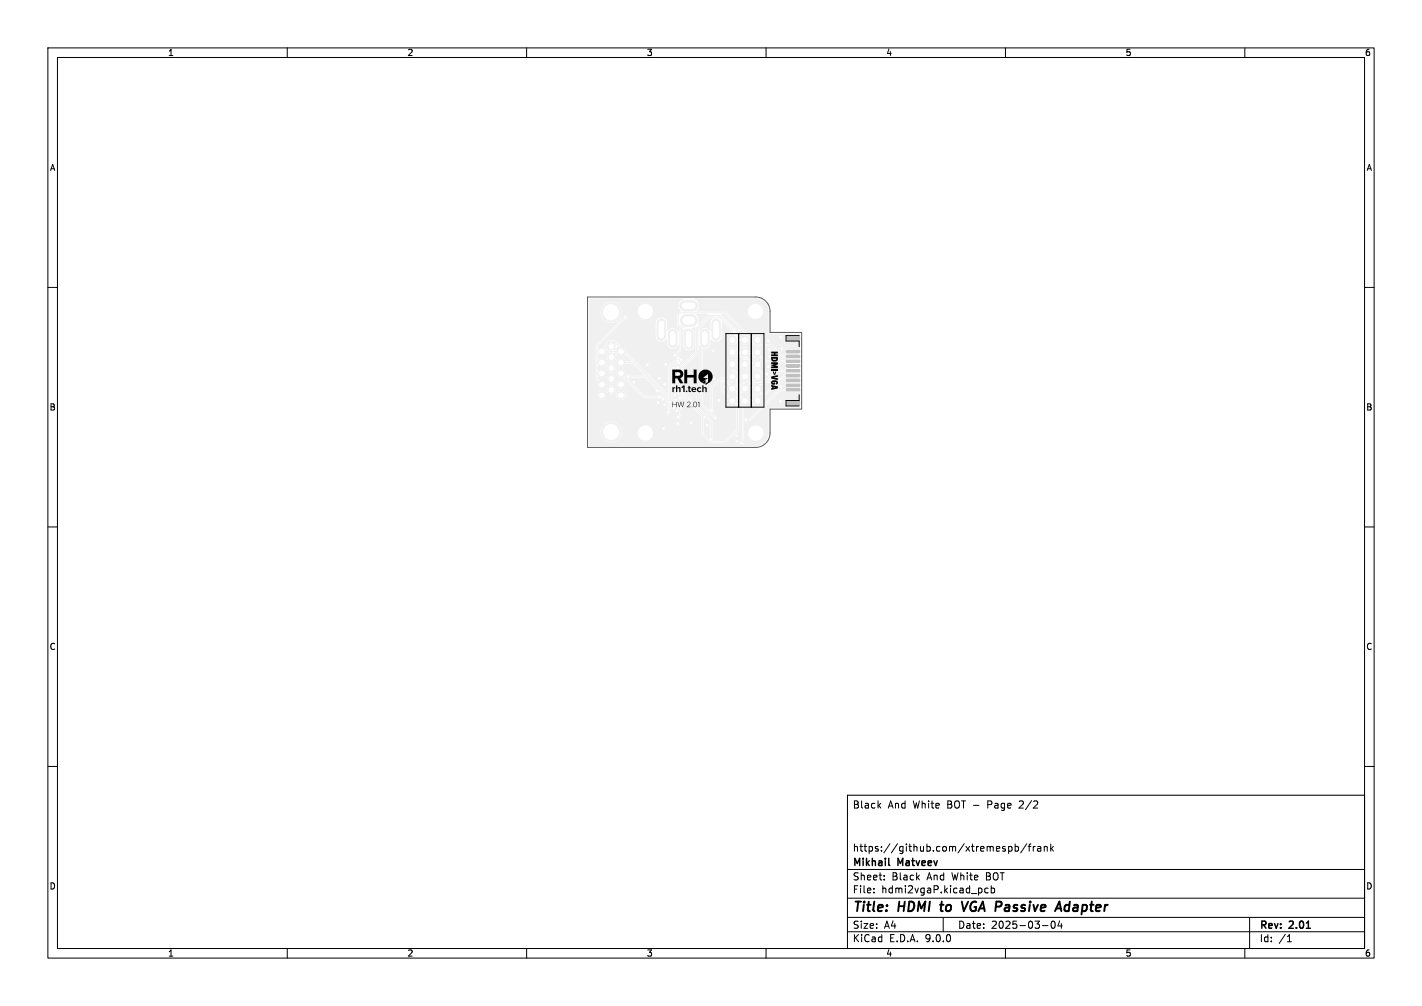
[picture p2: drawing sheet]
<svg xmlns="http://www.w3.org/2000/svg" width="297mm" height="210mm" viewBox="0 0 297 210" stroke-linecap="round" stroke-linejoin="round" font-family="sans-serif">
<g fill="#f0f0f0" stroke="#f0f0f0" stroke-width=".21">
<path d="M164.2 73.2h2.8v.5h-2.8z"/>
<path d="M164.2 74.2h2.8v.5h-2.8z"/>
<path d="M164.2 75.2h2.8v.5h-2.8z"/>
<path d="M164.2 76.2h2.8v.5h-2.8z"/>
<path d="M164.2 77.2h2.8v.5h-2.8z"/>
<path d="M164.2 78.2h2.8v.5h-2.8z"/>
<path d="M164.2 79.2h2.8v.5h-2.8z"/>
<path d="M164.2 80.2h2.8v.5h-2.8z"/>
<path d="M164.2 81.2h2.8v.5h-2.8z"/>
<path d="M164.4 70.3h2.6v.6h-2.6z"/>
<path d="M164.4 83.9h2.6v.6h-2.6z"/>
<path d="M128.9 72.6h1.6v1.6h-1.6z"/>
<circle cx="158.2" cy="83.7" r=".85"/>
<circle cx="158.2" cy="81.1" r=".85"/>
<circle cx="158.2" cy="78.6" r=".85"/>
<circle cx="158.2" cy="76" r=".85"/>
<circle cx="158.2" cy="73.5" r=".85"/>
<circle cx="158.2" cy="71" r=".85"/>
<circle cx="153" cy="83.7" r=".85"/>
<circle cx="153" cy="81.1" r=".85"/>
<circle cx="153" cy="78.6" r=".85"/>
<circle cx="153" cy="76" r=".85"/>
<circle cx="153" cy="73.5" r=".85"/>
<circle cx="153" cy="71" r=".85"/>
<circle cx="155.6" cy="83.7" r=".85"/>
<circle cx="155.6" cy="81.1" r=".85"/>
<circle cx="155.6" cy="78.6" r=".85"/>
<circle cx="155.6" cy="76" r=".85"/>
<circle cx="155.6" cy="73.5" r=".85"/>
<circle cx="155.6" cy="71" r=".85"/>
<circle cx="127.6" cy="90.2" r="2"/>
<circle cx="127.6" cy="65.2" r="2"/>
<circle cx="129.7" cy="75.7" r=".8"/>
<circle cx="129.7" cy="78" r=".8"/>
<circle cx="129.7" cy="80.3" r=".8"/>
<circle cx="129.7" cy="82.5" r=".8"/>
<circle cx="127.7" cy="72.2" r=".8"/>
<circle cx="127.7" cy="74.5" r=".8"/>
<circle cx="127.7" cy="76.8" r=".8"/>
<circle cx="127.7" cy="79.1" r=".8"/>
<circle cx="127.7" cy="81.4" r=".8"/>
<circle cx="125.7" cy="73.4" r=".8"/>
<circle cx="125.7" cy="75.7" r=".8"/>
<circle cx="125.7" cy="78" r=".8"/>
<circle cx="125.7" cy="80.3" r=".8"/>
<circle cx="125.7" cy="82.5" r=".8"/>
<circle cx="141.4" cy="85.8" r=".3"/>
<circle cx="138.8" cy="84.5" r=".3"/>
<circle cx="163.3" cy="72.9" r=".3"/>
<circle cx="147.7" cy="88.8" r=".3"/>
<circle cx="149.4" cy="87.2" r=".3"/>
<circle cx="148.6" cy="91.8" r=".3"/>
<circle cx="163" cy="83.8" r=".3"/>
<circle cx="163.1" cy="80.7" r=".3"/>
<circle cx="153.9" cy="92.1" r=".3"/>
<circle cx="163" cy="70.4" r=".3"/>
<circle cx="141.2" cy="83.5" r=".3"/>
<circle cx="156.8" cy="80.1" r=".3"/>
<circle cx="140.9" cy="82.4" r=".3"/>
<circle cx="160.5" cy="76.6" r=".3"/>
<circle cx="137.7" cy="79" r=".3"/>
<circle cx="160.6" cy="79.7" r=".3"/>
<circle cx="138.8" cy="80.3" r=".3"/>
<circle cx="154.4" cy="68.9" r=".3"/>
<circle cx="135.2" cy="76.2" r=".3"/>
<circle cx="149" cy="73.2" r=".3"/>
<circle cx="142.3" cy="75.2" r=".3"/>
<circle cx="140.7" cy="76.9" r=".3"/>
<circle cx="150.1" cy="83.6" r=".3"/>
<circle cx="138.6" cy="89.4" r=".3"/>
<circle cx="132.4" cy="79.8" r=".3"/>
<circle cx="137.5" cy="84.1" r=".3"/>
<circle cx="149.2" cy="79.1" r=".3"/>
<circle cx="160.2" cy="78.1" r=".3"/>
<circle cx="142.8" cy="68.6" r=".3"/>
<circle cx="153.8" cy="91" r=".3"/>
<circle cx="144.4" cy="88.2" r=".3"/>
<circle cx="156.9" cy="82.4" r=".3"/>
<circle cx="151.6" cy="80.8" r=".3"/>
<circle cx="142.3" cy="85.1" r=".3"/>
<circle cx="141.6" cy="78.2" r=".3"/>
<circle cx="160.5" cy="71.1" r=".3"/>
<circle cx="160.7" cy="74.6" r=".3"/>
<circle cx="139" cy="76.1" r=".3"/>
<circle cx="141.6" cy="88.4" r=".3"/>
<circle cx="160.7" cy="72.9" r=".3"/>
<circle cx="155.8" cy="87.7" r=".3"/>
<circle cx="130.6" cy="66.2" r=".3"/>
<circle cx="137.7" cy="82.8" r=".3"/>
<circle cx="138.4" cy="83.3" r=".3"/>
<circle cx="139.5" cy="86.1" r=".3"/>
<circle cx="141.4" cy="79.7" r=".3"/>
<circle cx="148.6" cy="85.7" r=".3"/>
<circle cx="141.6" cy="82" r=".3"/>
<circle cx="147.2" cy="87" r=".3"/>
<circle cx="142" cy="83" r=".3"/>
<circle cx="139.8" cy="84" r=".3"/>
<circle cx="141.7" cy="74.8" r=".3"/>
<circle cx="150.9" cy="79.5" r=".3"/>
<circle cx="141.7" cy="87" r=".3"/>
<circle cx="131.2" cy="78.7" r=".3"/>
<circle cx="137.3" cy="81.5" r=".3"/>
<circle cx="141.8" cy="75.7" r=".3"/>
<circle cx="140.7" cy="85.1" r=".3"/>
<circle cx="141" cy="74.1" r=".3"/>
<circle cx="141.5" cy="76.8" r=".3"/>
<circle cx="154.8" cy="92.4" r=".3"/>
</g>
<path d="M138.1 67.5v2.7M140.5 69.6v2M143.9 69.6v2.4M147.2 69.6v2M149.6 67.5v2.7" fill="none" stroke="#f0f0f0" stroke-width="2"/>
<path d="M143.4 66.9h1" fill="none" stroke="#f0f0f0" stroke-width="2.7"/>
<path d="M143.1 63.8h1.5" fill="none" stroke="#f0f0f0" stroke-width="2.4"/>
<g fill="none" stroke="#f0f0f0" stroke-width=".21">
<path d="M129.7 73.4h-2.3l-.7-.7v-.9l.6-.6h.9l11.3 11.3v1l-.2 .3v.4l.4 .3v1.1l-.2 .5M129.7 75.7h2.5l7 7v.6h-.8M129.7 78l4.9 4.8h3.1M130.6 66.2l-6 6v7l1.1 1.1M131.2 78.7h3.6l2.5 2.5v.3M141.4 79.8l.3 .3v1h.4l.3 .3v.3l4.7 4.8h.3l.4 .3v.4l.8 .8v3.8M141.5 76.8h.5l3.5-3.4 .1-5 2.5-2.6h2.4l3.7 3.7v4.2l1.1 1.1h.6l1.3 1.2v.6l1 .9v1.1M141.7 74.8l-1.9 1.8v7.4M141.8 75.7h-.7l-1 1.1v6.7l.2 .3v.4l-.3 .3 .7 .6M141.9 77.4h.1M146.6 70.6v13.8l2.8 2.8M150.9 79.5v2.1l2.1 2.1"/>
<path d="M153 71v-2.1l-2.7-2.7h-2.1l-2.4 2.5v4.8l-4.2 4.1h-.2l-1 1v4.8l.2 .2v.6l1.5 1.4v1l-.4 .4M153 76.1v1l1.1 1v11.6l-2.6 2.6h-3.1l-1.7-1.7v-3.7l-3.8-3.9h-.9M155.6 71h1.1l1 1h3.3l2.4 2.4h2.2M155.6 73.5h1.1l1 1.1h1.3l.8 .8h5.8M158.2 76.1v1l1.1 1v.9l-.6 .7h-.9l-.4-.4h-1l-.4 .4h-.6l-.9 .9v3.5l.7 .7v7.3l-.4 .3M158.2 71h-1l-5.7-5.7h-9.4l-.4 .5v2.3l.3 .3v4.7l-1 1M160.7 72.9v1.7M163 70.4l-.7 .7h-1.8M165.6 76.4h-4.4l-.1 .2h-.6v.5l-.3 .3v.7M165.6 78.4h-1.8l-3.8 3.8h-1.8l-1.4 1.5h-1.2M165.6 77.4h-3.5l-2.6 2.7h-1.8l-1 1h-1.1M141.6 82h.7l4.9 5"/>
<path d="M153 81.1v-1h-.8l-1.1-1.1h-.5l-2 1.9v4.8M165.6 81.4h-2.7l-6.3 6.3h-.8"/>
</g>
<g fill="#f0f0f0">
<path d="M123.1 62.3h19.6v.2a1.45 1.45 0 0 0-1 1.2h.7v.2h-.7l.5 1h-5.8a1.6 1.6 0 0 0-1.7-1.5 1.6 1.6 0 0 0-1.5 1.7h-3.4l-.2-.9-.3-.5-.5 .4-.1-.1 .4-.4a2.2 2.2 0 0 0-3 0l.5 .4-.2 .1-.4-.4a2.2 2.2 0 0 0 0 3l.4-.4 .2 .1-.4 .5a2.2 2.2 0 0 0 2.9-.1l-.4-.4 .1-.1 .5 .4 .4-.8 .1-.8h3.4a1.61 1.61 0 0 0 1.7 1.5 1.61 1.61 0 0 0 1.5-1.7h5.8v.2l-.8 .6v2.4l.4 .4-.1 .8a1.28 1.28 0 0 0-1.1-.8 1.28 1.28 0 0 0-1.2 .5l-.1-.1h-.6v-.2h.6v-1.5a1.2 1.2 0 0 0-1.1-.9v.7h-.2v-.7h-.1a1.2 1.2 0 0 0-1 1.1v1.3h.6v.2h-.6l.1 1.5a1.2 1.2 0 0 0 1 1v-.7h.2v.7l.6-.2 .5-.5 .1 1a1.22 1.22 0 0 0 1 1.1 1.22 1.22 0 0 0 1.3-.9l.1 1.1-.6 .6a.5 .5 0 0 0-.7 .6 .5 .5 0 0 0 .7 .4v.3l-1.6 1.7v5.4l-.2 .1-8.7-8.7-.1-.9-.9-.1-1.4-1.4h-1.1l-.7 .7-.1 .9h-.1a1.48 1.48 0 0 0-1.4 .1v-.5l5.6-5.5a.46 .46 0 0 0 .5-.5 .46 .46 0 0 0-.6-.4l-.3 .6-5.7 5.7v7.1l.5 .5a.97 .97 0 0 0 .4 1.5 .97 .97 0 0 0 1.3-.7 .97 .97 0 0 0-1-1.2l-.4 .1-.3-.3 .1-.5a.98 .98 0 0 0 1.4 0 .98 .98 0 0 0-.1-1.4 .98 .98 0 0 0-1.4 .1v-.9l.1-.1a.98 .98 0 0 0 1.4 0 .98 .98 0 0 0-.1-1.4 .98 .98 0 0 0-1.4 .1v-.9l.1-.1a1.02 1.02 0 0 0 1.2 .2 1.02 1.02 0 0 0 .5-1.1l.5 .4-.1 .3 .3 .3-.1 .2-.4-.4-.2 .5 .2 .8 .4-.4 .1 .1-.3 .4 .1 .1 .6 .1 .5-.2-.3-.4 .1-.1 .4 .4 .3-.9h1.7l.2-.2 1.3 1.2-.1 .1h-1.3a.97 .97 0 0 0-1.4-.5 .97 .97 0 0 0-.1 1.6 .97 .97 0 0 0 1.5-.6h1.5l.8 .8h-4.2l-.2-.5-.4 .3-.1-.1 .3-.4-.7-.2-.5 .2 .3 .4-.1 .1-.4-.3-.2 .5v.4l.2 .4 .4-.4 .1 .1-.3 .4 .7 .2 .5-.2-.3-.4 .1-.1 .4 .4 .2-.8h4.2l1.6 1.6-.1 .1h-2.8a.53 .53 0 0 0-.5-.2 .53 .53 0 0 0-.4 .4l-.1-.1a.97 .97 0 0 0-.4-1.5 .97 .97 0 0 0-1.4 .7 .97 .97 0 0 0 1 1.2l.4-.1 .2 .2h-1.7a.96 .96 0 0 0-1.5-.7 .96 .96 0 0 0 0 1.6 .96 .96 0 0 0 1.5-.7v-.2h1.7l1.2 1.2h-1a.96 .96 0 0 0-1.4-.8 .96 .96 0 0 0 0 1.7 .96 .96 0 0 0 1.4-.8v-.1h1l1.1 1.1h-4l-.2-.5-.4 .3-.1-.1 .3-.4-.7-.2-.5 .2 .3 .4-.1 .1-.4-.3-.2 .3v.4l.2 .5 .4-.3 .1 .1-.3 .4a1 1 0 0 0 1.2 0l-.3-.4 .1-.1 .4 .3 .2-.7h4l1.1 1.1h-3.1l-.2-.5-.4 .4-.1-.2 .3-.3-.7-.3-.6 .3 .4 .3-.1 .2-.4-.4-.2 .6h-2a.96 .96 0 0 0-1.5-.8 .96 .96 0 0 0 0 1.7 .96 .96 0 0 0 1.5-.8v-.1h2l.2 .7 .4-.4 .1 .2-.4 .3 .6 .2 .7-.2-.3-.3 .1-.2 .4 .4 .2-.8h3.1l.7 .7h2.8l.3 .2a.43 .43 0 0 1 .6 .3l.3 .1 .6-.2-.1 .7 .5 .5-.1 .9a.48 .48 0 0 0-.3 .7 .48 .48 0 0 0 .8 .1 .48 .48 0 0 0 0-.7v-.8l.3 .1a.51 .51 0 0 0 .5 .6 .51 .51 0 0 0 .5-.5l.7 .6-.1 .9a.46 .46 0 0 0-.6 .5 .46 .46 0 0 0 .7 .3l.4-.7v-1.1l-1.4-1.5-.1-.5-.2-.3v-4.6l.8-.8 .4-.1 4.1-4.2 .2-1.5 .3 .3v12.1l2.5 2.6a.46 .46 0 0 0 .3 .5 .46 .46 0 0 0 .5-.2 .46 .46 0 0 0-.2-.6l-.3-.1-.5-.5a.55 .55 0 0 0 .4-.4 .55 .55 0 0 0-.2-.6v-4.2l1.4-1.5 .3 .5 .1 1.7 1.3 1.4a1.09 1.09 0 0 0 .2 1.1 1.09 1.09 0 0 0 1 .4l.6-.2v5.3l-2.4 2.3h-2.4l-.2-.7v-3.4l-.8-.8-.1-.5-.3-.3-.4-.1-4.5-4.5-.1-.4-.4-.4h-.3l-.1-1a.46 .46 0 0 0-.5-.6 .46 .46 0 0 0-.4 .6l.5 .3 .1 1 .7 .3-.1 .3h-.1a.45 .45 0 0 0-.6-.2 .45 .45 0 0 0-.2 .6 .45 .45 0 0 0 .5 .3l.5-.2 .4 .4-.2 .1a.45 .45 0 0 0-.6-.2 .45 .45 0 0 0-.2 .6 .45 .45 0 0 0 .7 .2l.5-.1 3.7 3.7v3.3h-10.1v-.3a1.6 1.6 0 0 0-1.6-1.2 1.6 1.6 0 0 0-1.6 1.3h-3.4l-.2-.9-.3-.5-.5 .4-.1-.1 .4-.4a2.2 2.2 0 0 0-3 0l.5 .4-.2 .1-.4-.4a2.2 2.2 0 0 0 0 3l.4-.4 .2 .1-.4 .5a2.2 2.2 0 0 0 2.9-.1l-.4-.4 .1-.1 .5 .4 .4-.8 .1-.8h3.4a1.6 1.6 0 0 0 1.5 1.9 1.6 1.6 0 0 0 1.7-1.7h10.1v.4l1.7 1.8h3.4l2.7-2.7v-5.4l.1-.1 .6 .6v7a.48 .48 0 0 0-.6 .6 .48 .48 0 0 0 .7 .3l.3-.6v-4.2l.5 .1 .8-.2 6.2-6.3 4.2 .2v1.9h-2.7l-.1 .2 .1 .7h2.7v.5h-6.3l-.2 .1-.1 5.1h-1a1.61 1.61 0 0 0-2.5-1.3 1.61 1.61 0 0 0 0 2.8 1.61 1.61 0 0 0 2.5-1.3v-.2h1l-.2 1.2a2.69 2.69 0 0 1-2.5 1.6h-34.8z"/>
<path d="M146.9 87.4l.7-.1 .8 .8v3.2l-.3 .3-1.2-1.1z"/>
<path d="M155.4 84.7a1.25 1.25 0 0 0 1.2-.8l.5-.2a1.04 1.04 0 0 0 1.1 1 1.04 1.04 0 0 0 1-1.1 1.04 1.04 0 0 0-1-1l.1-.2h1.9l3.7-3.8 .3 .2h2.9l-.1 .2h-2.9l.1 .8 2.9 .1-2.9 .1v.8h2.8l.1 .2h-2.9l-.2 .2h-1.3l-6.2 6.2-.2 .1a.68 .68 0 0 0-.9-.3z"/>
<path d="M150.8 67.2l.1-.1 1.8 1.8v1a1.09 1.09 0 0 0-.7 .9 1.09 1.09 0 0 0 .5 1.1 1.64 1.64 0 0 0 1.5-.4l-.1 1.5a1.04 1.04 0 0 0-1.6-.2 1.04 1.04 0 0 0 .1 1.6 1.04 1.04 0 0 0 1.6-.6l1.2 1.3a1.04 1.04 0 0 0-.6 1.2 1.04 1.04 0 0 0 1.2 .7 1.04 1.04 0 0 0 .8-1.1l.3 .2 .1 .6 .8 .8a1.46 1.46 0 0 0-.5 1.5h-.7a1.04 1.04 0 0 0-.6-1.3 1.04 1.04 0 0 0-1.4 .5 1.04 1.04 0 0 0 .6 1.4l-.8 .7h-.1v-2.3l-.9-.9a1.18 1.18 0 0 0 0-1.9 1.01 1.01 0 0 0-1.4 .5 1.01 1.01 0 0 0 .7 1.3l.4 .5a1.04 1.04 0 0 0-1.1 1.4 1.04 1.04 0 0 0 1.8 .4v1l-.1 .1-.5-.3-.1-.2-.8-.1-1.1-1-.7-.1-2 2-.1 4.5-.3 .4-1.3-1.3v-11.5a1.5 1.5 0 0 0 1.6-1.1v-1l.5 .5 .6 .2v-.7h.2v.7a1.2 1.2 0 0 0 1.1-1.1v-1.4h-.6v-.2h.6z"/>
<path d="M154.8 81.9l.1-.1a1.14 1.14 0 0 0 1.7-.4l.6-.3a1.31 1.31 0 0 0 .7 1.1l-1.3 1.2a1.19 1.19 0 0 0-1.8-.5z"/>
<path d="M131.3 79.1l.3-.2h3l2.3 2.2a.53 .53 0 0 0 .2 .8 .53 .53 0 0 0 .7-.3l1.1 1.1 .1 .2-.5-.1a.34 .34 0 0 1-.5-.3l-.3-.1-.4 .2h-2.6z"/>
<path d="M151.3 79.6l.9 .7a1.06 1.06 0 0 0 0 1.5 1.06 1.06 0 0 0 1.6 0v1.1l-.1 .1a1.05 1.05 0 0 0-1.2-.2l-1.4-1.3v-1.5z"/>
<path d="M159 80.3l.6-.1 2.7-2.6 4.8 .3-2.9 .1-.5 .2-3.7 3.8h-1a1.57 1.57 0 0 0 0-1.7z"/>
<path d="M155.5 80l.7-.1 .4-.4h.7l.3 .4-1 .9a1.43 1.43 0 0 0-1.2-.8z"/>
<path d="M156.5 73.9l.2-.1 1 1h1.3l.8 .8h4.2l.2 .3-.2 .4 1.6 .1-1.6 .1 .2 .5-.2 .2h-2l-2.7 2.6-.3-.1 .6-.7v-.9l-.9-1a1.18 1.18 0 0 0 0-1.9 1.17 1.17 0 0 0-1.5 .5l-1.2-1.2z"/>
<path d="M141.9 67.8l.1-.1a1.71 1.71 0 0 0 1.2 .8l-.5 1v2.6a1.15 1.15 0 0 0 1.2 1.1 1.15 1.15 0 0 0 1.1-1.1v-2.8l-.6-.8 .8-.3v5.1l-3.3 3.3a.49 .49 0 0 0-.9 0 .49 .49 0 0 0 .4 .7l-.9 .9h-.2v-1.3l.9-.9h.2a.48 .48 0 0 0 .8 0 .48 .48 0 0 0-.3-.8 .61 .61 0 0 0 .1-.6 .61 .61 0 0 0-.6-.4l.1-.2 .7-.8v-4.8z"/>
<path d="M154.5 71.2a1.1 1.1 0 0 0 1 .8 1.1 1.1 0 0 0 1.1-.7l1.1 1h3.2l2.4 2.3h.7l.2 .2 2.9 .1-2.9 .1-.2 .2h-4l-1.1-.9a1.05 1.05 0 0 0-.3-1.7 1.05 1.05 0 0 0-1.4 1l-.6-.4a1.09 1.09 0 0 0-1.1-.7 1.09 1.09 0 0 0-1 .8z"/>
<path d="M128.4 73.6l.3 .1v.3l-.2-.1-.4 .4-.1-.2z"/>
<path d="M145 62.3h12.8a2.69 2.69 0 0 1 2.7 2.6h-1.1a1.61 1.61 0 0 0-2.4-1.3 1.61 1.61 0 0 0 0 2.8 1.61 1.61 0 0 0 2.4-1.3v-.2h1.1v4.5l.1 .2 6.5 .1-.1 .5h-2.6l-.1 .7 .1 .2h2.7v1.8l-2.9 .1-.2 .3h1.5v-.3h.2v.3l-.2 .2h-1.5l.2 .5-.2 .2h-.5l-2.4-2.3-2.2-.1a1.06 1.06 0 0 0-.1-1.7 1.06 1.06 0 0 0-1.6 .6l-5.6-5.6h-6.1l.5-1.2h-.7v-.2h.7a1.82 1.82 0 0 0-1-1.3z"/>
<path d="M128.1 72.5l.4 .4 .2-.1v.3h-.4l-.3-.4z"/>
<path d="M150.7 65.5l.7 .1 4.3 4.2a1.7 1.7 0 0 0-1.2 1l-.1-1.4-3.7-3.7z"/>
<path d="M146 68.7l2.3-2.3h.4l.1 .1-.4 .9v1.3h.6v.2h-.6l-.1 .1a1.31 1.31 0 0 0-2.3 .2z"/>
<path d="M145.3 65.5h2.5l.1 .1-2.1 2.1 .1-.7h-.7v-.2h.7z"/>
<path d="M143.8 65.5l.1 .1 .1 .5h-.2z"/>
<path d="M143.8 64.5h.2l-.1 .6z"/>
</g>
<g fill="#fff" stroke="#fff" stroke-width=".21">
<circle cx="141.4" cy="85.8" r=".17"/>
<circle cx="138.8" cy="84.5" r=".18"/>
<circle cx="163.3" cy="72.8" r=".17"/>
<circle cx="147.7" cy="88.8" r=".18"/>
<circle cx="149.4" cy="87.2" r=".17"/>
<circle cx="148.6" cy="91.7" r=".18"/>
<circle cx="163" cy="83.8" r=".18"/>
<circle cx="163.1" cy="80.7" r=".17"/>
<circle cx="153.9" cy="92.1" r=".17"/>
<circle cx="163" cy="70.4" r=".18"/>
<circle cx="141.2" cy="83.5" r=".17"/>
<circle cx="156.8" cy="80.1" r=".18"/>
<circle cx="140.9" cy="82.4" r=".18"/>
<circle cx="160.5" cy="76.6" r=".18"/>
<circle cx="137.7" cy="79" r=".17"/>
<circle cx="160.6" cy="79.7" r=".18"/>
<circle cx="138.8" cy="80.3" r=".17"/>
<circle cx="154.4" cy="68.9" r=".17"/>
<circle cx="135.2" cy="76.2" r=".18"/>
<circle cx="149" cy="73.2" r=".17"/>
<circle cx="142.3" cy="75.2" r=".18"/>
<circle cx="140.7" cy="76.9" r=".17"/>
<circle cx="150.1" cy="83.6" r=".17"/>
<circle cx="138.6" cy="89.4" r=".18"/>
<circle cx="132.4" cy="79.8" r=".17"/>
<circle cx="137.5" cy="84.1" r=".17"/>
<circle cx="149.2" cy="79" r=".18"/>
<circle cx="160.2" cy="78.1" r=".17"/>
<circle cx="142.8" cy="68.6" r=".18"/>
<circle cx="153.8" cy="91" r=".17"/>
<circle cx="144.4" cy="88.2" r=".18"/>
<circle cx="156.9" cy="82.4" r=".17"/>
<circle cx="151.6" cy="80.8" r=".17"/>
<circle cx="142.3" cy="85.1" r=".18"/>
<circle cx="141.6" cy="78.2" r=".18"/>
<circle cx="160.5" cy="71.1" r=".17"/>
<circle cx="160.7" cy="74.5" r=".17"/>
<circle cx="139" cy="76.1" r=".17"/>
<circle cx="141.6" cy="88.4" r=".17"/>
<circle cx="160.7" cy="72.9" r=".18"/>
<circle cx="155.8" cy="87.6" r=".17"/>
<circle cx="130.6" cy="66.2" r=".17"/>
<circle cx="137.7" cy="82.8" r=".17"/>
<circle cx="138.4" cy="83.3" r=".17"/>
<circle cx="139.5" cy="86.1" r=".17"/>
<circle cx="141.4" cy="79.7" r=".18"/>
<circle cx="148.6" cy="85.7" r=".18"/>
<circle cx="141.6" cy="82" r=".17"/>
<circle cx="147.2" cy="87" r=".17"/>
<circle cx="142" cy="83" r=".17"/>
<circle cx="139.8" cy="84" r=".17"/>
<circle cx="141.7" cy="74.8" r=".17"/>
<circle cx="150.9" cy="79.5" r=".18"/>
<circle cx="141.7" cy="87" r=".17"/>
<circle cx="131.2" cy="78.7" r=".17"/>
<circle cx="137.3" cy="81.5" r=".18"/>
<circle cx="141.8" cy="75.7" r=".17"/>
<circle cx="140.7" cy="85.1" r=".17"/>
<circle cx="141" cy="74.1" r=".17"/>
<circle cx="141.5" cy="76.8" r=".18"/>
<circle cx="154.8" cy="92.4" r=".17"/>
<circle cx="134.8" cy="90.4" r="1.35"/>
<circle cx="134.8" cy="65" r="1.35"/>
<circle cx="157.8" cy="65" r="1.35"/>
<circle cx="157.9" cy="90.4" r="1.35"/>
<circle cx="158.2" cy="83.7" r=".5"/>
<circle cx="158.2" cy="81.1" r=".5"/>
<circle cx="158.2" cy="78.6" r=".5"/>
<circle cx="158.2" cy="76.1" r=".5"/>
<circle cx="158.2" cy="73.5" r=".5"/>
<circle cx="158.2" cy="71" r=".5"/>
<circle cx="153" cy="83.7" r=".5"/>
<circle cx="153" cy="81.1" r=".5"/>
<circle cx="153" cy="78.6" r=".5"/>
<circle cx="153" cy="76.1" r=".5"/>
<circle cx="153" cy="73.5" r=".5"/>
<circle cx="153" cy="71" r=".5"/>
<circle cx="155.6" cy="83.7" r=".5"/>
<circle cx="155.6" cy="81.1" r=".5"/>
<circle cx="155.6" cy="78.6" r=".5"/>
<circle cx="155.6" cy="76.1" r=".5"/>
<circle cx="155.6" cy="73.5" r=".5"/>
<circle cx="155.6" cy="71" r=".5"/>
<circle cx="127.6" cy="90.2" r="1.6"/>
<circle cx="127.6" cy="65.2" r="1.6"/>
<circle cx="129.7" cy="73.4" r=".5"/>
<circle cx="129.7" cy="75.7" r=".5"/>
<circle cx="129.7" cy="78" r=".5"/>
<circle cx="129.7" cy="80.3" r=".5"/>
<circle cx="129.7" cy="82.5" r=".5"/>
<circle cx="127.7" cy="72.2" r=".5"/>
<circle cx="127.7" cy="74.5" r=".5"/>
<circle cx="127.7" cy="76.8" r=".5"/>
<circle cx="127.7" cy="79.1" r=".5"/>
<circle cx="127.7" cy="81.4" r=".5"/>
<circle cx="125.7" cy="73.4" r=".5"/>
<circle cx="125.7" cy="75.7" r=".5"/>
<circle cx="125.7" cy="78" r=".5"/>
<circle cx="125.7" cy="80.3" r=".5"/>
<circle cx="125.7" cy="82.5" r=".5"/>
</g>
<path d="M138.1 67.6v2.5M140.5 69.7v1.8M143.9 69.7v2.3M147.2 69.7v1.8M149.6 67.6v2.5" fill="none" stroke="#fff" stroke-width="1.2"/>
<path d="M143.4 66.9h1" fill="none" stroke="#fff" stroke-width="1.7"/>
<path d="M143.1 63.8h1.5" fill="none" stroke="#fff" stroke-width="1.4"/>
<g fill="#c4c4c4" stroke="#c4c4c4" stroke-width=".21">
<path d="M164.2 73.2h2.8v.5h-2.8z"/>
<path d="M164.2 74.2h2.8v.5h-2.8z"/>
<path d="M164.2 75.2h2.8v.5h-2.8z"/>
<path d="M164.2 76.2h2.8v.5h-2.8z"/>
<path d="M164.2 77.2h2.8v.5h-2.8z"/>
<path d="M164.2 78.2h2.8v.5h-2.8z"/>
<path d="M164.2 79.2h2.8v.5h-2.8z"/>
<path d="M164.2 80.2h2.8v.5h-2.8z"/>
<path d="M164.2 81.2h2.8v.5h-2.8z"/>
<path d="M164.4 70.3h2.6v.6h-2.6z"/>
<path d="M164.4 83.9h2.6v.6h-2.6z"/>
</g>
<g fill="#000">
<path d="M142.9 77.1h.6v1.2h1.4v-1.2h.6v2.9h-.6v-1.2h-1.4v1.2h-.6zM146.6 79.9l.8-.6v.8zM146.3 77.6l.6-.4h.8l.7 .3 .4 .6v.7l-.2 .6-1.2 1v-.3l.5-.4v-1.6l-1.1 .8h.6l-1 .7 1-.7v.4l-.8 .6-.5-.5-.2-.6 .1-.7zM147.4 78.9h.5l-.5 .4zM161.2 79.6a.72 .72 0 0 1 .8-.3 .72 .72 0 0 1 .4 .8l-.3 .2-.1-.3 .1-.2h-.6l-.1 .2 .5-.1v.4h-.7l-.2-.4zM161.1 73.4h1.4v.4h-.6v.2h.6v.4h-1.4v-.4h.5v-.2h-.5zM161.1 74.5h1.4v.5l-1.1-.1 .3 .2 .8-.1a.72 .72 0 0 1-.7 .5 .72 .72 0 0 1-.7-.5zM161.1 75.6h1.4v.5l-.6 .1 .6 .2v.5h-1.4v-.4h.6l-.6-.2v-.1l.6-.2h-.6zM161.1 77h1.4v.4h-1.4zM161.1 78.6l1.4-.3v.4l-1 .1 1 .2v.3l-1.4-.3zM161.4 77.6h.2l.2 .4 .1-.4h.3l-.3 .7h-.2zM140.4 77.1l1.6 .1 .5 .3 .2 .6h-.6l-.3-.4h-.8v.8l.8-.1 .3-.3h.6l-.1 .5-.5 .3 .6 1.1h-.7l-.5-1h-.5v1h-.6z"/>
<path d="M140.4 80.8h.3v.2l.3-.2v.3l-.3 .1v.6h-.3zM140.4 83.9l.1 .5h.7l.2-.5v1.1l-.2-.5h-.7l-.1 .5zM141.2 80.4h.3v.6l.3-.2 .3 .1v.9h-.2v-.7l-.2-.1-.2 .2v.6h-.3zM141.5 83.9h.1l.3 1 .3-1 .3 1 .3-1h.1l-.3 1.1-.4-1-.4 1zM142.7 80.4h.3v1.4h-.3v-1l-.2 .3-.2-.2zM143.8 80.6h.3v.2h.2v.3h-.2l.1 .7-.4-.1v-.6h-.2zM143.5 84a.4 .4 0 0 1 .7 0 .4 .4 0 0 1-.2 .6l-.4 .3 .6 .1h-.7l.5-.6a.29 .29 0 0 0 0-.4 .29 .29 0 0 0-.5 .1zM144.5 81a.51 .51 0 0 1 .6-.2 .51 .51 0 0 1 .3 .4h-.2a.25 .25 0 0 0-.3-.2 .25 .25 0 0 0-.2 .2h.7v.2h-.7l.1 .2h.4l.2 .1a.56 .56 0 0 1-.8 .1 .56 .56 0 0 1-.1-.8zM144.9 83.9a.37 .37 0 0 1 .5 .1 .37 .37 0 0 1 .1 .4 .35 .35 0 0 0-.4-.4 .35 .35 0 0 0-.2 .5 .33 .33 0 0 0 .3 .4 .33 .33 0 0 0 .3-.5 .41 .41 0 0 1-.4 .6 .41 .41 0 0 1-.3-.6zM146 83.9l.1 1.1-.1-1-.3 .1zM145.7 81l.5-.2 .3 .2-.2 .2a.28 .28 0 0 0-.4-.1 .28 .28 0 0 0 0 .4 .28 .28 0 0 0 .4 0l.2 .2a.54 .54 0 0 1-.8 0 .54 .54 0 0 1 0-.7zM146.7 80.4h.2v.6l.4-.2 .3 .1v.9h-.2l-.1-.7-.1-.1-.3 .2v.6h-.2z"/>
<path d="M161.1 80.4l1.4 .3v.2l-.9-.1v.1h.9v.2l-1.4 .3v-.4h.2v-.2l-.2-.1z"/>
<circle cx="143.4" cy="81.7" r=".17"/>
<circle cx="144.5" cy="84.9" r=".08"/>
</g>
<g fill="none" stroke="#000" stroke-width=".21">
<path d="M10 10h277v190h-277zM12 12h273v186h-273zM60 10v2M110 10v2M160 10v2M210 10v2M260 10v2M10 60h2M154.3 69.6v15.4M156.9 69.6v15.4M166.9 70.1h-2.7v1.1h2.7v1.2M285 60h2"/>
<path d="M159.5 85h-7.9v-15.4h8v15.4M166.9 82.4v1.2h-2.7v1.1h2.7M10 110h2M285 110h2M10 160h2M177 166h108v32h-108zM183.5 168.1l.5 .6M184 167.7l-.6 .6M210.7 176.8l.4-.1 .3 .3-.2 .6h-.5M212 176.8l.5-.1 .2 .3-.1 .6h-.6M212 176.2v1.5M214.5 176.1l-1.3 2"/>
<path d="M214.7 176.7h.6M215.3 176.2l-.3 .2v1.3M215.8 176.7v1M216.2 176.7l-.4 .3M216.7 176.8h.6l.1 .9M217.4 177.1h-.5l-.2 .2 .2 .4 .5-.1M218.1 176.8l.2-.1 .4 .1v.9M218.1 176.7v1M219.5 176.2v1.5M219.6 177.1l.4 .6M220 176.7l-.5 .6M285 160h2"/>
<path d="M60 198v2M110 198v2M160 198v2M177 194.5h108M177 191.5h108M177 187.5h108M177 181.5h108M182.5 186.3v.1M182.5 185.5v.1M184.7 183.6v.1M184.7 182.8v.1M197 191.5v3"/>
<path d="M206.4 185.5l-.4-.1-.3 .3 .1 .6h.6M207 185.5l.5-.1 .2 .3-.1 .6h-.6M207 184.9v1.5M210 198v2M217.7 193.2h1.2M219.7 192.4l.2-.1a.8 .8 0 0 1 .5 .7 .8 .8 0 0 1-.5 .8 1 1 0 0 1-.2-1.4zM221.3 192.2l-.3 1.1h.9M221.7 192.8v1M260 198v2M261 191.5v6.5M268.9 196.6h.8M269 195.5l.3-.4v1.5"/>
</g>
<path d="M196.3 188.9h.8M196.7 188.2l-.2 1.7 .2 .3M200.9 188.2l.4 2 .9-2M223.2 188.9a.66 .66 0 0 0-.8 .4v.7l.2 .2h.4" fill="none" stroke="#000" stroke-width=".4"/>
<path d="M185.6 180.5l.2 .2" fill="none" stroke="#000" stroke-width=".3"/>
<path d="M122.7 62h35.1a3 3 0 0 1 3 3v4.4h6.6v16h-6.6v5a3 3 0 0 1-3 3h-35.1z" fill="none" stroke="#575757" stroke-width=".21"/>
<g font-size="2.8">
<text x="178" y="190.9">Title:</text>
<text x="187.7" y="190.9">HDMI</text>
<text x="197.3" y="190.9">to</text>
<text x="202.6" y="190.9">VGA Passive</text>
<text x="223.9" y="190.9">Adapter</text>
</g>
<g font-size="2.1">
<text x="178" y="169">Black</text>
<text x="185.4" y="169">And</text>
<text x="190.7" y="169">White</text>
<text x="198" y="169">BOT -</text>
<text x="206.6" y="169">Page</text>
<text x="213.4" y="169">2/2</text>
<text x="178" y="178">https://github.com/xtremespb/frank</text>
<text x="178" y="184">Sheet:</text>
<text x="178" y="181.2">Mikhail</text>
<text x="186.2" y="184">Black</text>
<text x="187.6" y="181.2">Matveev</text>
<text x="193.7" y="184">And</text>
<text x="199" y="184">White</text>
<text x="206.2" y="184">BOT</text>
<text x="178" y="186.7">File:</text>
<text x="184.1" y="186.7">hdmi2vgaP.kicad_pcb</text>
<text x="178" y="196.9">KiCad</text>
<text x="178" y="194.1">Size:</text>
<text x="184.7" y="194.1">A4</text>
<text x="185.7" y="196.9">E.D.A.</text>
<text x="193.3" y="196.9">9.0.0</text>
<text x="200" y="194.1">Date:</text>
<text x="207" y="194.1">2025-03-04</text>
<text x="263" y="194.3">Rev:</text>
<text x="263" y="196.9">Id:</text>
<text x="267.1" y="196.9">/1</text>
<text x="269.4" y="194.3">2.01</text>
</g>
<g font-size="1.8">
<text x="35" y="11.9">1</text>
<text x="85" y="11.9">2</text>
<text x="135" y="11.9">3</text>
<text x="185" y="11.9">4</text>
<text x="235" y="11.9">5</text>
<text x="285" y="11.9">6</text>
<text x="10.3" y="35.9">A</text>
<text x="285.4" y="35.9">A</text>
<text x="10.3" y="85.9">B</text>
<text x="285.3" y="85.9">B</text>
<text x="10.3" y="135.9">C</text>
<text x="285.3" y="135.9">C</text>
<text x="10.3" y="185.9">D</text>
<text x="285.3" y="185.9">D</text>
<text x="35" y="199.9">1</text>
<text x="85" y="199.9">2</text>
<text x="135" y="199.9">3</text>
<text x="185" y="199.9">4</text>
<text x="235" y="199.9">5</text>
<text x="285" y="199.9">6</text>
</g>
</svg>
